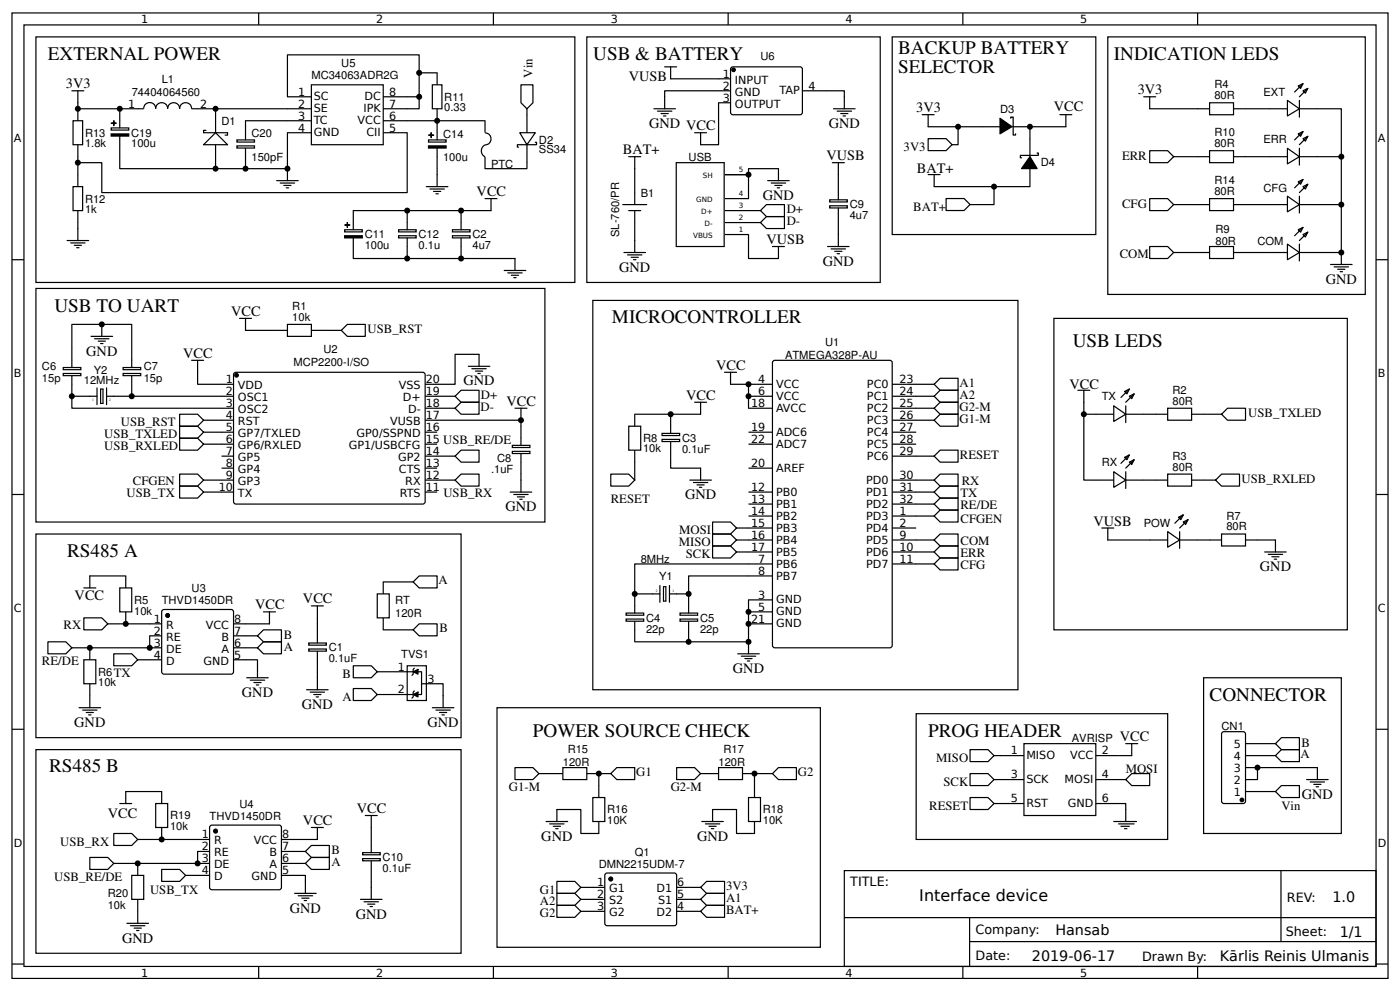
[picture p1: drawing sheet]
<svg xmlns="http://www.w3.org/2000/svg" width="309mm" height="219mm" viewBox="0 0 309 219" stroke-linecap="round" stroke-linejoin="round" font-family="sans-serif">
<g fill="none" stroke="#000" stroke-width=".26">
<path d="M2.6 2.9h304.1v213.2h-304.1zM5.3 5.5h298.7v208h-298.7zM7.9 8.1h119.1v54.3h-119.1zM57.1 2.9v2.6M68.8 18.7h15.9v13.3h-15.9zM92.6 16.1h4v2.6M95.5 18.7h2.1v5.3h-2.1zM109 2.9v2.6M115.1 18.7h2.6v4l-1.3 1.3-1.3-1.3zM129.6 8.1h64.9v54.3h-64.9zM146.8 14.8h2.7M148.2 14.8v2.6h13.2"/>
<path d="M160.9 2.9v2.6M161.7 14.8h15.3l.3 .5-.1 9.8-.5 .2h-15l-.3-.5v-9.5zM197.1 8.1h45v43.7h-45zM212.7 2.9v2.6M244.7 8.1h56.9v56.9h-56.9zM264.6 2.9v2.6M286.8 19l1.1-.5-.6 1zM287.9 18.5l-1.9 1.8M288.9 19.5l-1.8 1.9M15.9 20.1h2.6M16.1 26.7h2.2v5.3h-2.2zM17.2 20.1v3.9h14.5"/>
<path d="M17.2 24v2.7M17.2 32v9.2M24.6 28.3h3.8v.4h-3.8zM26.5 30.1v7.2h27.7M26.5 24v4.3M31.7 24a1.32 1.32 0 0 1 1.4-1.3 1.32 1.32 0 0 1 1.3 1.3 1.32 1.32 0 0 1 1.3-1.3 1.32 1.32 0 0 1 1.3 1.3 1.32 1.32 0 0 1 1.4-1.3 1.32 1.32 0 0 1 1.3 1.3 1.32 1.32 0 0 1 1.3-1.3 1.32 1.32 0 0 1 1.3 1.3h26.5M45 32l2.6-2.7 2.7 2.7zM45.5 28.8h-.5v.5h5.3v.5h-.6M47.6 24v5.3M47.6 32v5.3M52.3 32.2h3.9v.5h-3.9zM52.3 30.9h3.9v.5h-3.9z"/>
<path d="M54.2 32.8v4.5M54.2 37.3h9.3M61.1 39.9h4.8M68.8 21.4h-5.3v-9.3h29.1v9.3M68.8 29.3h-5.3v10.6M68.8 26.7h-14.6v4.2M84.7 21.4h7.9v2.6h-7.9M84.7 29.3h5.3v13.2h-67.5v-6.6h-5.3M84.7 26.7h22.5v2.6M94.7 30.9h3.9v.5h-3.9zM96.6 24v6.9M96.6 32.8v8.4"/>
<path d="M107.2 29.4a1.32 1.32 0 0 1 1.3 1.3 1.32 1.32 0 0 1-1.3 1.3 1.48 1.48 0 0 0-.9 1.3 1.48 1.48 0 0 0 .9 1.3v2.7h9.2v-5.3M114.8 29.3h3.5l-1.9 2.7zM116.4 32h-2.1v.5h.3M116.4 24v5.3M118.3 31.4h.2v.6h-2.1M138.9 34.6h2.7M140.2 34.6v10.6M144.5 24h4.7M145.3 24.6h3.1M146 25.1h1.6M146.6 25.6h.5M149.4 35.9h10.6v18.6h-10.6z"/>
<path d="M153.5 29.3h2.6M160.2 38.6h5.2M161.4 22.7h-2.7v9.3h-3.9v-2.7M161.4 20.1h-14.6v3.9M165.4 38.6v-1.3h6.6v2.6M165.4 38.6v5.3h-5.2M169.6 39.9h4.8M177.3 20.1h9.2v3.9M183.9 35.9h2.6M184.1 24h4.8M184.9 24.6h3.2M185.2 35.9v8.2"/>
<path d="M185.7 25.1h1.6M186.3 25.6h.5M203.7 25.3h2.7M205.1 30.6h3.9l1.3 1.3-1.3 1.4h-3.9zM205.1 38.6h2.6M205.1 25.3v2.7h15.8M206.4 38.6v2.6h13.2v4h-5.3M211.7 28v4h-1.4M223.3 26.1v-.2h.5v3.9h.6v-.2M223.6 28h3.9M227.5 37.3v3.9h-7.9M229.1 33.8h.3v.5h-4v.6h.3"/>
<path d="M234.2 25.3h2.6M235.5 25.3v2.7h-8v6.6M252.7 21.4h2.6M254 33.3h4l1.3 1.3-1.3 1.3h-4zM254 21.4v2.6h13.2M259.3 34.6h7.9M267.2 22.7h5.3v2.6h-5.3zM267.2 33.3h5.3v2.6h-5.3zM272.5 34.6h11.9M272.5 24h11.9M284.4 32.8l2.7 1.8-2.7 1.6zM284.4 22.2l2.7 1.8-2.7 1.6z"/>
<path d="M286.8 29.6l1.1-.5-.6 1zM287.1 34.6h9.2v10.6M287.1 24h9.2v10.6M287.1 22.2v3.7M287.1 32.8v3.7M287.9 30.6l1-.5-.5 1.1zM287.9 20.1l1-.6-.5 1.1zM287.9 29.1l-1.9 1.8M287.9 39.6l-1.9 1.9M288.9 30.1l-1.8 1.9M2.6 57.4h2.7M14.8 53.1h4.8"/>
<path d="M15.6 53.7h3.2M16.1 41.2h2.2v5.3h-2.2zM16.4 54.2h1.6M16.9 54.7h.6M17.2 46.5v6.6M61.9 40.4h3.2M62.7 41h1.6M63.2 41.5h.6M76.1 50.7h3.9v.5h-3.9zM78.1 52.6v4.5h35.7v2.6M88.1 52.1h3.8v.4h-3.8zM88.1 50.7h3.8v.5h-3.8z"/>
<path d="M90 46.5v4.2M90 52.6v4.5M94.2 41.2h4.8M95 41.8h3.2M95.8 42.3h1.6M96.3 42.8h.5M100 52.1h3.8v.4h-3.8zM100 50.7h3.8v.5h-3.8zM101.9 46.5v4.2M101.9 52.6v4.5M107.2 43.9h2.6M108.5 43.9v2.6h-30.4v4.2"/>
<path d="M111.4 59.7h4.8M137.6 45.2h5.3M137.8 55.8h4.8M138.6 56.3h3.2M138.9 46.5h2.7M139.4 56.8h1.6M140 57.4h.5M140.2 46.5v9.3M160.2 51.8h5.2v5.3h6.6v-2.6M160.2 46.5h7.8M160.2 49.2h7.8M168 46.5l1.3-1.3h4v2.6h-4z"/>
<path d="M169.3 47.8h4v2.7h-4l-1.3-1.3zM170.4 40.4h3.2M170.7 54.5h2.6M171.2 41h1.6M171.7 41.5h.5M182.8 54.5h4.8M183.3 45.5h3.9v.4h-3.9zM183.3 44.1h3.9v.5h-3.9zM183.6 55h3.2M184.4 55.5h1.6M184.9 56h.6M185.2 46v8.5"/>
<path d="M209 43.9h4l1.3 1.3-1.3 1.3h-4zM254 54.5h4l1.3 1.3-1.3 1.3h-4zM254 43.9h4l1.3 1.3-1.3 1.3h-4zM259.3 55.8h7.9M259.3 45.2h7.9M267.2 54.5h5.3v2.6h-5.3zM267.2 43.9h5.3v2.6h-5.3zM272.5 55.8h11.9M272.5 45.2h11.9M284.4 53.9l2.7 1.9-2.7 1.6zM284.4 43.3l2.7 1.9-2.7 1.6zM286.8 50.7l1.1-.5-.6 1.1z"/>
<path d="M286.8 40.2l1.1-.6-.6 1.1zM287.1 45.2h9.2v10.6h-9.2M287.1 43.3v3.7M287.1 53.9v3.7M287.9 51.8l1-.5-.5 1zM287.9 41.2l1-.5-.5 1.1zM287.9 50.2l-1.9 1.9M288.9 51.3l-1.8 1.8M288.9 40.7l-1.8 1.8M294 58.4h4.7M294.7 58.9h3.2M295.5 59.5h1.6"/>
<path d="M296.3 55.8v2.6M304 57.4h2.7M7.9 63.7h112.5v51.6h-112.5zM20.1 74.3h4.8M20.9 74.8h3.2M21.7 75.4h1.6M22.2 75.9h.6M22.5 71.6v2.7M42.3 79.6h2.7M43.7 79.6v5.3h7.9M52.9 70.3h2.7M54.2 70.3v2.7h9.3"/>
<path d="M63.5 71.6h5.3v2.7h-5.3zM68.8 73h6.6M75.4 73l1.3-1.4h4v2.7h-4zM112.2 60.3h3.2M113 60.8h1.6M113.5 61.3h.5M131 66.4h93.9v85.9h-93.9zM170.9 79.7l25.7-.1 .4 .2 .1 62.8-.2 .4-25.7 .1-.5-.3v-62.7zM232.8 70.3h64.9v68.8h-64.9zM296.1 60h.5M14 82.5h3.9v.5h-3.9zM14 81.2h3.9v.5h-3.9z"/>
<path d="M15.9 81.2v-9.6h13.2v9.6M15.9 83v4.5M21.4 87.5h-5.5v2.7h35.7M21.4 85.7v3.7M22.2 85.9h.6v3.2h-.6zM23.5 87.5h28.1M23.5 85.7v3.7M27.2 82.5h3.9v.5h-3.9zM27.2 81.2h3.9v.5h-3.9zM29.1 83v4.5M39.7 91.5h4l1.3 1.3-1.3 1.3h-4zM39.7 94.1h4l1.3 1.4-1.3 1.3h-4z"/>
<path d="M39.7 96.8h4l1.3 1.3-1.3 1.3h-4zM45 95.5h6.6M45 98.1h6.6M45 92.8h6.6M51.9 82.3h41.8l.2 .5v28.3l-.5 .2h-41.5l-.3-.5v-28zM93.9 92.8h21.2v5.6M93.9 87.5h6.6M93.9 90.2h6.6M93.9 95.5h2.7M93.9 98.1h2.7M100.5 87.5l1.4-1.3h3.9v2.6h-3.9zM100.5 90.2l1.4-1.4h3.9v2.7h-3.9z"/>
<path d="M103.5 80.9h4.7M104.2 81.4h3.2M105 82h1.6M105.6 82.5h.5M105.8 80.9v-2.6h-5.3v6.6h-6.6M113.2 99.7h3.9v.5h-3.9zM113.2 98.4h3.9v.4h-3.9zM113.8 90.2h2.6M115.1 90.2v2.6M138.9 94.1h2.7v5.3h-2.7zM140.2 99.4v6.6M146.3 97h3.9v.5h-3.9z"/>
<path d="M146.3 95.7h3.9v.5h-3.9zM148.2 97.6v5.8h6.6v2.6M148.2 91.5v4.2M153.5 88.8h2.6M154.8 88.8v2.7h-14.6v2.6M160.1 82.2h2.6M161.4 82.2v2.7h4v5.3h5.3M165.4 84.9h5.3M165.4 87.5h5.3M165.4 95.5h5.3M165.4 98.1h5.3M197.1 84.9h9.3"/>
<path d="M197.1 87.5h9.3M197.1 90.2h9.3M197.1 95.5h5.3M197.1 98.1h5.3M197.1 92.8h9.3M206.4 87.5l1.3-1.3h4v2.6h-4zM206.4 84.9l1.3-1.3h4v2.6h-4zM206.4 90.2l1.3-1.4h4v2.7h-4zM206.4 92.8l1.3-1.3h4v2.6h-4zM238.1 86.2h2.7M239.4 86.2v19.8h6.7M239.4 91.5h6.7"/>
<path d="M246.1 89.6l2.6 1.9-2.6 1.6zM248.4 86.5l1.1-.6-.5 1.1zM248.7 89.6v3.7M248.7 91.5h9.3M249.5 87.5l1.1-.5-.6 1.1zM249.5 85.9l-1.9 1.9M250.6 87l-1.9 1.8M258 90.2h5.3v2.6h-5.3zM263.3 91.5h6.6M269.9 91.5l1.3-1.3h4v2.6h-4zM2.6 109.2h2.7M7.9 118h94v44.9h-94z"/>
<path d="M39.7 107.4h4l1.3 1.3-1.3 1.3h-4zM39.7 104.7h4l1.3 1.3-1.3 1.4h-4zM45 108.7h6.6M45 106h6.6M48.9 103.4h2.7M48.9 100.8h2.7M93.9 103.4h2.7M93.9 108.7h2.7M93.9 100.8h6.6M93.9 106h6.6M100.5 106l1.4-1.3h3.9v2.7h-3.9zM100.5 100.8l1.4-1.4h3.9v2.7h-3.9z"/>
<path d="M112.7 108.7h4.8M113.5 109.2h3.2M114.3 109.7h1.6M114.8 110.3h.6M115.1 100.2v8.5M134.9 104.7h4l1.3 1.3-1.3 1.4h-4zM152.4 106h4.8M153.2 106.6h3.2M154 107.1h1.6M154.5 107.6h.5M157.4 118h4l1.3 1.3-1.3 1.3h-4zM157.4 115.3h4l1.3 1.3-1.3 1.4h-4z"/>
<path d="M162.7 116.6h8M162.7 119.3h8M165.4 103.4h5.3M165.4 108.7h5.3M165.4 111.3h5.3M165.4 114h5.3M197.1 108.7h9.3M197.1 111.3h9.3M197.1 114h9.3M197.1 116.6h5.3M197.1 119.3h9.3M197.1 100.8h9.3"/>
<path d="M197.1 106h9.3M206.4 106l1.3-1.3h4v2.7h-4zM206.4 108.7l1.3-1.3h4v2.6h-4zM206.4 111.3l1.3-1.3h4v2.7h-4zM206.4 100.8l1.3-1.4h4v2.7h-4zM206.4 119.3l1.3-1.3h4v2.6h-4zM206.4 114l1.3-1.3h4v2.6h-4zM243.4 116.6h2.7M244.7 116.6v2.7h13.3M246.1 104.2l2.6 1.8-2.6 1.6zM248.4 101l1.1-.5-.5 1zM248.7 106h9.3"/>
<path d="M248.7 104.2v3.7M249.5 102.1l1.1-.6-.6 1.1zM249.5 100.5l-1.9 1.8M250.6 101.5l-1.9 1.9M258 104.7h5.3v2.7h-5.3zM258 117.4l2.6 1.9-2.6 1.6zM260.3 114.2l1.1-.5-.5 1.1zM260.6 119.3h9.3M260.6 117.4v3.7M261.4 115.3l1.1-.5-.6 1zM261.4 113.7l-1.8 1.9M262.5 114.8l-1.9 1.8"/>
<path d="M263.3 106h5.3M268.6 106l1.3-1.3h3.9v2.7h-3.9zM269.9 118h5.3v2.6h-5.3zM275.2 119.3h6.6v2.6M304 109.2h2.7M18.5 136.5h4l1.3 1.3-1.3 1.3h-4zM18.5 129.9h2.7M19.8 129.9v-2.7h8v2.7M23.8 137.8h11.9M26.5 129.9h2.6v5.2h-2.6zM27.8 135.1v2.7M36 134.7h15.3l.3 .4-.1 13.5-.4 .3-15.1-.1-.3-.4v-13.3z"/>
<path d="M58.2 135.1h2.7M59.5 135.1v2.7h-7.9M68.8 133.8h2.6M70.1 133.8v8.2M83.3 131.2h2.7v5.3h-2.7zM84.7 136.5v2.6h6.6M91.3 139.1l1.3-1.3h4v2.6h-4zM91.3 128.5l1.3-1.3h4v2.7h-4zM91.3 128.5h-6.6v2.7M138.3 136.7h3.9v.5h-3.9zM138.3 135.4h3.9v.5h-3.9zM140.2 131.2v4.2"/>
<path d="M145.8 129.3v3.7M146.6 129.6h.5v3.2h-.5zM147.9 129.3v3.7M150.2 136.7h3.9v.5h-3.9zM150.2 135.4h3.9v.5h-3.9zM152.1 131.2v4.2M152.1 137.3v4.5M157.4 120.6h4l1.3 1.3-1.3 1.3h-4zM162.7 121.9h8M165.4 135.1h5.3M165.4 137.8h5.3M170.7 132.5h-5.3v9.3h-25.2v-4.5"/>
<path d="M170.7 127.2h-18.6v4h-4.2M170.7 124.6h-30.5v6.6h5.6M197.1 121.9h9.3M197.1 124.6h9.3M206.4 121.9l1.3-1.3h4v2.6h-4zM206.4 124.6l1.3-1.4h4v2.7h-4zM279.4 121.9h4.8M280.2 122.4h3.2M281 123h1.6M281.5 123.5h.5M10.6 141.8h4l1.3 1.3-1.3 1.3h-4zM17.5 156.3h4.7"/>
<path d="M18.3 156.8h3.1M18.5 145.7h2.7v5.3h-2.7zM19 157.4h1.6M19.6 157.9h.5M19.8 143.1v2.6M19.8 151v5.3M25.1 144.4h4l1.3 1.3-1.3 1.4h-4zM30.4 145.7h5.3M33.1 143.1h2.6M35.7 140.4h-2.6v2.7h-17.2M51.6 145.7h5.3v4M51.6 140.4h5.3"/>
<path d="M51.6 143.1h5.3M54.5 149.7h4.8M55.3 150.2h3.2M56.1 150.8h1.6M56.6 151.3h.5M56.9 140.4l1.3-1.3h4v2.7h-4zM56.9 143.1l1.3-1.3h4v2.6h-4zM67.7 152.3h4.8M68.2 143.4h3.9v.4h-3.9zM68.2 142h3.9v.5h-3.9zM68.5 152.9h3.2M69.3 153.4h1.6"/>
<path d="M69.8 153.9h.6M70.1 143.9v8.4M78.1 147.1h3.9l1.3 1.3-1.3 1.3h-3.9zM78.1 152.1h3.9l1.3 1.3-1.3 1.3h-3.9zM83.3 148.4h9.8v5h-9.8M90 147.1h4.2v7.6h-4.2zM91.5 147.6l-.2 .2v1.1l-.3 .3M91.5 152.6l-.2 .3v1l-.3 .3M93.1 151h4.8v5.3M95.5 156.3h4.8M96.3 156.8h3.2M97.1 157.4h1.6"/>
<path d="M97.6 157.9h.6M109.8 156.3h71.4v52.9h-71.4zM163 144.4h4.7M163.8 144.9h3.2M164.6 145.5h1.6M165.1 146h.5M165.4 141.8v2.6M202.4 157.6h55.6v27.8h-55.6zM265.9 149.7h30.4v34.4h-30.4zM2.6 161.1h2.7M7.9 165.6h94v45h-94zM26.5 177.5h2.6"/>
<path d="M27.8 177.5v-2.7h7.9v2.7M34.4 177.5h2.6v5.3h-2.6zM113.8 169.5h3.9l1.4 1.4-1.4 1.3h-3.9zM119.1 170.9h5.3M124.4 169.5h5.2v2.7h-5.2zM129.6 170.9h5.3M131 176.2h2.6v5.3h-2.6zM132.3 170.9v5.3M134.9 170.9l1.4-1.4h3.9v2.7h-3.9zM149.5 169.5h4l1.3 1.4-1.3 1.3h-4zM154.8 170.9h3.9M158.7 169.5h5.3v2.7h-5.3z"/>
<path d="M164 170.9h2.7M165.4 176.2h2.6v5.3h-2.6zM170.7 170.9l1.3-1.4h3.9v2.7h-3.9zM170.7 170.9h-4v5.3M214.3 165.6h4l1.3 1.3-1.3 1.3h-4zM214.3 170.9h4l1.3 1.3-1.3 1.3h-4zM214.3 176.2h4l1.3 1.3-1.3 1.3h-4zM219.6 166.9h6.6M219.6 172.2h6.6M219.6 177.5h6.6M226.2 164.3h15.9v15.8h-15.9zM242.1 177.5h6.6v4"/>
<path d="M242.1 172.2h6.6M248.7 172.2l1.3-1.3h4v2.6h-4zM248.7 164.3h2.7M250 164.3v2.6h-7.9M269.9 161.9l.5-.3h4.2l.5 .3 .1 15.1-.3 .4-4.5 .1-.5-.3zM275.2 172.2h2.6v-2.7h13.2v2.7M275.2 166.9h6.6M275.2 164.3h6.6M275.2 174.8h6.6M275.2 169.5h2.6M281.8 166.9l1.3-1.3h4v2.6h-4zM281.8 174.8l1.3-1.3h4v2.7h-4z"/>
<path d="M283.1 162.9h4v2.7h-4l-1.3-1.3zM288.7 172.2h4.7M289.5 172.7h3.1M290.2 173.2h1.6M290.8 173.8h.5M304 161.1h2.7M19.8 189.4h4l1.3 1.3-1.3 1.3h-4zM25.1 184.1h4l1.3 1.3-1.3 1.3h-4zM29.1 193.4h2.6v5.2h-2.6zM30.4 185.4h15.9M30.4 190.7v2.7M30.4 198.6v5.3"/>
<path d="M35.7 192h4l1.3 1.4-1.3 1.3h-4zM35.7 182.8v2.6M41 193.4h5.3M43.7 190.7h2.6M46.3 188.1h-2.6v2.6h-18.6M46.6 182.3h15.3l.3 .5-.1 13.5-.5 .2h-15l-.3-.5v-13.2zM62.2 193.4h5.3v3.9M62.2 188.1h5.3M62.2 190.7h5.3M65.1 197.3h4.7M65.9 197.9h3.2M66.7 198.4h1.6"/>
<path d="M67.2 198.9h.5M67.5 188.1l1.3-1.4h4v2.7h-4zM67.5 190.7l1.3-1.3h4v2.6h-4zM68.8 182.8h2.6M70.1 182.8v2.6h-7.9M79.6 198.6h4.8M80.1 189.7h3.9v.4h-3.9zM80.1 188.3h3.9v.5h-3.9zM80.4 199.2h3.2M80.7 180.1h2.6M81.2 199.7h1.6M82 180.1v8.2"/>
<path d="M82 190.2v8.4M120.6 181.5h4.8M121.4 182h3.2M122.2 182.5h1.6M122.8 183h.5M123 197.3h4l1.3 1.3-1.3 1.4h-4zM123 200h4l1.3 1.3-1.3 1.3h-4zM123 194.7h4l1.3 1.3-1.3 1.3h-4zM123 181.5v-2.7h5.3v5.3h4v-2.6M128.3 196h5.3M128.3 198.6h5.3M133.9 192.9h15.3l.3 .5-.1 10.8-.4 .3-15.1-.1-.3-.5v-10.5z"/>
<path d="M149.5 196h5.3M149.5 198.6h5.3M154.8 198.6l1.3-1.3h4v2.7h-4zM154.8 196l1.3-1.3h4v2.6h-4zM155 181.5h4.8M155.8 182h3.2M156.6 182.5h1.6M157.2 183h.5M157.4 181.5v-2.7h5.3v5.3h4v-2.6M186.5 192.3h117.5v21.2h-117.5zM246.1 181.5h5M247.1 182h3.5"/>
<path d="M247.6 182.5h1.9M248.4 183h.6M283 192.3v15.7M2.6 212.9h2.7M28 203.9h4.8M28.8 204.5h3.2M29.6 205h1.6M30.2 205.5h.5M57.1 213.5v2.6M81.8 200.2h.5M109 213.5v2.6M128.3 201.3h5.3"/>
<path d="M149.5 201.3h5.3M154.8 201.3l1.3-1.3h4v2.6h-4zM160.9 213.5v2.6M186.6 202.7h117.3M212.7 213.5v2.6M214.2 208h89.7M214.2 202.7v10.6M264.6 213.5v2.6M304 212.9h2.7"/>
</g>
<g fill="#000" stroke="#000" stroke-width=".26">
<path d="M24.6 29.6h3.8v.5h-3.8zM24.6 27.2h1.1zM25.1 26.7l.1 1zM94.7 32.2h3.9v.5h-3.9zM94.7 29.8l1.1 .1zM95.2 29.3l.1 1.1zM220.9 26.1l2.7 1.9-2.7 1.6zM227.5 34.6l1.6 2.6h-3.4zM76.1 52.1h3.9v.4h-3.9zM76.2 49.7h1.1zM76.7 49.2l.1 1zM91.3 148.4l1-.6v1.1z"/>
<path d="M91.3 153.4l1-.5v1z"/>
<circle cx="162.1" cy="15.4" r=".4"/>
<circle cx="52.3" cy="82.9" r=".4"/>
<circle cx="37" cy="135.9" r=".4"/>
<circle cx="274.4" cy="176.7" r=".4"/>
<circle cx="47.6" cy="183.6" r=".4"/>
<circle cx="134.9" cy="194.2" r=".4"/>
</g>
<g fill="#000">
<circle cx="92.6" cy="16.1" r=".66"/>
<circle cx="17.2" cy="24" r=".66"/>
<circle cx="17.2" cy="35.9" r=".66"/>
<circle cx="26.5" cy="24" r=".66"/>
<circle cx="47.6" cy="24" r=".66"/>
<circle cx="47.6" cy="37.3" r=".66"/>
<circle cx="54.2" cy="37.3" r=".66"/>
<circle cx="63.5" cy="37.3" r=".66"/>
<circle cx="92.6" cy="21.4" r=".66"/>
<circle cx="96.6" cy="26.7" r=".66"/>
<circle cx="165.4" cy="38.6" r=".66"/>
<circle cx="211.7" cy="28" r=".66"/>
<circle cx="227.5" cy="28" r=".66"/>
<circle cx="296.3" cy="34.6" r=".66"/>
<circle cx="90" cy="46.5" r=".66"/>
<circle cx="90" cy="57.1" r=".66"/>
<circle cx="101.9" cy="57.1" r=".66"/>
<circle cx="101.9" cy="46.5" r=".66"/>
<circle cx="219.6" cy="41.2" r=".66"/>
<circle cx="296.3" cy="45.2" r=".66"/>
<circle cx="296.3" cy="55.8" r=".66"/>
<circle cx="22.5" cy="71.6" r=".66"/>
<circle cx="15.9" cy="87.5" r=".66"/>
<circle cx="29.1" cy="87.5" r=".66"/>
<circle cx="115.1" cy="92.8" r=".66"/>
<circle cx="148.2" cy="91.5" r=".66"/>
<circle cx="165.4" cy="87.5" r=".66"/>
<circle cx="165.4" cy="84.9" r=".66"/>
<circle cx="239.4" cy="91.5" r=".66"/>
<circle cx="27.8" cy="137.8" r=".66"/>
<circle cx="140.2" cy="131.2" r=".66"/>
<circle cx="152.1" cy="131.2" r=".66"/>
<circle cx="165.4" cy="135.1" r=".66"/>
<circle cx="165.4" cy="137.8" r=".66"/>
<circle cx="19.8" cy="143.1" r=".66"/>
<circle cx="33.1" cy="143.1" r=".66"/>
<circle cx="152.1" cy="141.8" r=".66"/>
<circle cx="165.4" cy="141.8" r=".66"/>
<circle cx="132.3" cy="170.9" r=".66"/>
<circle cx="166.7" cy="170.9" r=".66"/>
<circle cx="277.8" cy="169.5" r=".66"/>
<circle cx="30.4" cy="190.7" r=".66"/>
<circle cx="35.7" cy="185.4" r=".66"/>
<circle cx="43.7" cy="190.7" r=".66"/>
</g>
<g font-size="4.2">
<text x="198.4" y="12">BACKUP BATTERY</text>
<text x="10.6" y="13.3">EXTERNAL POWER</text>
<text x="131.1" y="13.2">USB &amp; BATTERY</text>
<text x="198.4" y="16.2">SELECTOR</text>
<text x="246.1" y="13.2">INDICATION LEDS</text>
<text x="12" y="68.9">USB TO UART</text>
<text x="135.2" y="71.4">MICROCONTROLLER</text>
<text x="237" y="76.8">USB LEDS</text>
<text x="14.8" y="123">RS485 A</text>
<text x="267.2" y="154.9">CONNECTOR</text>
<text x="117.7" y="162.8">POWER SOURCE CHECK</text>
<text x="205.1" y="162.7">PROG HEADER</text>
<text x="10.8" y="170.6">RS485 B</text>
</g>
<text font-size="3.5" x="203.1" y="199.1">Interface device</text>
<g font-size="3.2">
<text x="138.9" y="17.9">VUSB</text>
<text x="14.6" y="19.5">3V3</text>
<text x="251.4" y="20.8">3V3</text>
<text x="143.4" y="28.3">GND VCC</text>
<text x="183.1" y="28.3">GND</text>
<text x="202.4" y="24.8">3V3</text>
<text x="232.8" y="24.5">VCC</text>
<text x="137.6" y="34.1">BAT+</text>
<text x="182.6" y="35.4">VUSB</text>
<text x="202.6" y="38.1">BAT+</text>
<text x="105.3" y="43.3">VCC</text>
<text x="168.5" y="44.1">GND</text>
<text x="169.3" y="53.9">VUSB</text>
<text x="181.8" y="58.7">GND</text>
<text x="136.8" y="60">GND</text>
<text x="292.9" y="62.7">GND</text>
<text x="51.1" y="69.8">VCC</text>
<text x="19.1" y="78.5">GND</text>
<text x="40.5" y="79.1">VCC</text>
<text x="158.2" y="81.7">VCC</text>
<text x="102.4" y="85.1">GND</text>
<text x="111.9" y="89.6">VCC</text>
<text x="151.6" y="88.3">VCC</text>
<text x="236.3" y="85.9">VCC</text>
<text x="111.7" y="112.9">GND</text>
<text x="151.3" y="110.3">GND</text>
<text x="241.6" y="116.1">VUSB</text>
<text x="278.3" y="126.2">GND</text>
<text x="16.5" y="132.5">VCC</text>
<text x="56.4" y="134.6">VCC</text>
<text x="66.9" y="133.3">VCC</text>
<text x="161.9" y="148.6">GND</text>
<text x="53.4" y="153.9">GND</text>
<text x="16.4" y="160.6">GND</text>
<text x="66.7" y="156.6">GND</text>
<text x="94.5" y="160.5">GND</text>
<text x="247.4" y="163.7">VCC</text>
<text x="78.8" y="179.6">VCC</text>
<text x="287.6" y="176.4">GND</text>
<text x="23.8" y="180.6">VCC</text>
<text x="66.9" y="182.2">VCC</text>
<text x="119.6" y="185.7">GND</text>
<text x="154" y="185.7">GND</text>
<text x="64" y="201.6">GND</text>
<text x="78.6" y="202.9">GND</text>
<text x="294.4" y="199.2">1.0</text>
<text x="27" y="208.2">GND</text>
<text x="233.2" y="206.4">Hansab</text>
<text x="296" y="207">1/1</text>
<text x="228" y="212.3">2019-06-17</text>
<text x="269.5" y="212.2">Kārlis Reinis Ulmanis</text>
</g>
<g font-size="2.8">
<text x="117.6" y="17.2" transform="rotate(-90 117.6 17.2)">Vin</text>
<text x="199.6" y="33.3">3V3</text>
<text x="247.9" y="35.3">ERR</text>
<text x="173.8" y="47.2">D+</text>
<text x="201.8" y="46.5">BAT+</text>
<text x="247.9" y="45.8">CFG</text>
<text x="173.8" y="49.8">D-</text>
<text x="247.4" y="57">COM</text>
<text x="81.2" y="73.6">USB_RST</text>
<text x="106.3" y="88.1">D+</text>
<text x="212" y="88.1">A2</text>
<text x="212" y="85.4">A1</text>
<text x="26.7" y="94">USB_RST</text>
<text x="106.2" y="90.8">D-</text>
<text x="212" y="90.7">G2-M</text>
<text x="212" y="93.3">G1-M</text>
<text x="275.8" y="92.2">USB_TXLED</text>
<text x="23" y="96.7">USB_TXLED</text>
<text x="23" y="99.3">USB_RXLED</text>
<text x="97.9" y="98">USB_RE/DE</text>
<text x="212.1" y="101.3">RESET</text>
<text x="29.4" y="107.2">CFGEN</text>
<text x="212.5" y="107.2">RX</text>
<text x="274.3" y="106.7">USB_RXLED</text>
<text x="28" y="109.8">USB_TX</text>
<text x="98" y="109.9">USB_RX</text>
<text x="134.9" y="111.2">RESET</text>
<text x="212.2" y="112.5">RE/DE</text>
<text x="212.2" y="109.9">TX</text>
<text x="150" y="118">MOSI</text>
<text x="212.2" y="115.4">CFGEN</text>
<text x="150" y="120.6">MISO</text>
<text x="151.5" y="123.4">SCK</text>
<text x="212.2" y="120.5">COM</text>
<text x="212.2" y="123.1">ERR</text>
<text x="212.2" y="125.8">CFG</text>
<text x="96.9" y="129.1">A</text>
<text x="14" y="139">RX</text>
<text x="62.7" y="141.1">B</text>
<text x="62.7" y="143.7">A</text>
<text x="97.1" y="139.7">B</text>
<text x="9.3" y="146.9">RE/DE</text>
<text x="25.1" y="149.6">TX</text>
<text x="75.7" y="149.7">B</text>
<text x="75.7" y="154.7">A</text>
<text x="287.3" y="167.5">A</text>
<text x="287.6" y="164.9">B</text>
<text x="140.6" y="171.4">G1</text>
<text x="176.3" y="171.4">G2</text>
<text x="206.9" y="168.2">MISO</text>
<text x="208.4" y="173.5">SCK</text>
<text x="248.7" y="170.7">MOSI</text>
<text x="112.5" y="174.7">G1-M</text>
<text x="148.2" y="174.7">G2-M</text>
<text x="205.3" y="178.8">RESET</text>
<text x="283.1" y="178.9">Vin</text>
<text x="13.3" y="186.9">USB_RX</text>
<text x="73.3" y="188.7">B</text>
<text x="73.3" y="191.4">A</text>
<text x="12" y="194.5">USB_RE/DE</text>
<text x="33.1" y="197.5">USB_TX</text>
<text x="119.3" y="197.4">G1</text>
<text x="160.4" y="196.5">3V3</text>
<text x="187.9" y="195.7">TITLE:</text>
<text x="119.3" y="200">A2</text>
<text x="119.3" y="202.6">G2</text>
<text x="160.4" y="199.2">A1</text>
<text x="160.4" y="201.8">BAT+</text>
<text x="284.3" y="199.2">REV:</text>
<text x="215.5" y="206.4">Company:</text>
<text x="284.1" y="206.9">Sheet:</text>
<text x="215.5" y="212.1">Date:</text>
<text x="252.3" y="212.2">Drawn By:</text>
</g>
<g font-size="2.5">
<text x="31.2" y="5.1">1</text>
<text x="83.1" y="5.1">2</text>
<text x="134.9" y="5.1">3</text>
<text x="186.8" y="5.1">4</text>
<text x="238.7" y="5.1">5</text>
<text x="68.8" y="17.4">MC34063ADR2G</text>
<text x="75.4" y="14.8">U5</text>
<text x="159.7" y="17.1">1</text>
<text x="168" y="13.3">U6</text>
<text x="28.3" y="23.8">1</text>
<text x="29.1" y="21.2">74404064560</text>
<text x="35.7" y="18.3">L1</text>
<text x="44.2" y="23.8">2</text>
<text x="65.9" y="21.1">1</text>
<text x="65.9" y="23.8">2</text>
<text x="69.3" y="22.2">SC</text>
<text x="80.5" y="22.2">DC</text>
<text x="86" y="23.8">7</text>
<text x="86" y="21.1">8</text>
<text x="98.2" y="22.2">R11</text>
<text x="159.7" y="19.8">2</text>
<text x="159.7" y="22.4">3</text>
<text x="162.4" y="18.5">INPUT</text>
<text x="162.4" y="21.1">GND</text>
<text x="162.4" y="23.8">OUTPUT</text>
<text x="172.2" y="20.8">TAP</text>
<text x="178.6" y="19.8">4</text>
<text x="268.3" y="21.9">80R</text>
<text x="268.3" y="19.5">R4</text>
<text x="279.1" y="21.2">EXT</text>
<text x="48.9" y="27.6">D1</text>
<text x="65.9" y="26.4">3</text>
<text x="65.9" y="29.1">4</text>
<text x="69.3" y="24.8">SE</text>
<text x="69.3" y="27.5">TC</text>
<text x="79" y="27.5">VCC</text>
<text x="80.3" y="24.8">IPK</text>
<text x="86" y="29.1">5</text>
<text x="86" y="26.4">6</text>
<text x="98.2" y="24.6">0.33</text>
<text x="220.9" y="24.9">D3</text>
<text x="3" y="31.4">A</text>
<text x="18.8" y="32.5">1.8k</text>
<text x="18.8" y="30.2">R13</text>
<text x="29" y="32.6">100u</text>
<text x="29" y="30.2">C19</text>
<text x="55.6" y="35.5">150pF</text>
<text x="55.6" y="30.2">C20</text>
<text x="69.3" y="30.1">GND</text>
<text x="81" y="30.1">CII</text>
<text x="97.9" y="35.5">100u</text>
<text x="97.9" y="30.5">C14</text>
<text x="119.1" y="33.9">SS34</text>
<text x="119.1" y="31.7">D2</text>
<text x="152.1" y="35.5">USB</text>
<text x="268.3" y="32.5">80R</text>
<text x="268.3" y="30.1">R10</text>
<text x="279.1" y="31.6">ERR</text>
<text x="304.4" y="31.4">A</text>
<text x="108.5" y="37.1">PTC</text>
<text x="229.9" y="36.8">D4</text>
<text x="268.3" y="40.7">R14</text>
<text x="18.8" y="47.1">1k</text>
<text x="18.8" y="44.8">R12</text>
<text x="141.6" y="43.5">B1</text>
<text x="187.7" y="46.1">C9</text>
<text x="268.3" y="43.1">80R</text>
<text x="279.1" y="42.4">CFG</text>
<text x="80.6" y="52.6">C11</text>
<text x="92.5" y="52.6">C12</text>
<text x="104.4" y="52.7">C2</text>
<text x="136.8" y="52.4" transform="rotate(-90 136.8 52.4)">SL-760/PR</text>
<text x="187.7" y="48.4">4u7</text>
<text x="268.6" y="51.4">R9</text>
<text x="80.6" y="55">100u</text>
<text x="92.5" y="55">0.1u</text>
<text x="104.4" y="55.1">4u7</text>
<text x="268.6" y="54">80R</text>
<text x="277.8" y="54.1">COM</text>
<text x="64.6" y="70.9">10k</text>
<text x="64.6" y="68.5">R1</text>
<text x="71.4" y="77.9">U2</text>
<text x="182.3" y="76.4">U1</text>
<text x="3" y="83.3">B</text>
<text x="9.3" y="81.8">C6</text>
<text x="20.7" y="82.6">Y2</text>
<text x="31.8" y="81.8">C7</text>
<text x="64.8" y="80.8">MCP2200-I/SO</text>
<text x="173.4" y="79.2">ATMEGA328P-AU</text>
<text x="304.4" y="83.3">B</text>
<text x="9.3" y="84.5">15p</text>
<text x="18.5" y="84.7">12MHz</text>
<text x="31.7" y="84.5">15p</text>
<text x="49.9" y="84.6">1</text>
<text x="49.9" y="87.3">2</text>
<text x="49.9" y="89.9">3</text>
<text x="52.6" y="85.9">VDD</text>
<text x="52.6" y="88.6">OSC1</text>
<text x="88.1" y="85.9">VSS</text>
<text x="89" y="88.6">D+</text>
<text x="94.1" y="89.9">18</text>
<text x="94.1" y="87.3">19</text>
<text x="94.1" y="84.6">20</text>
<text x="165.9" y="89.9">18</text>
<text x="167.5" y="84.6">4</text>
<text x="167.5" y="87.3">6</text>
<text x="171.4" y="85.7">VCC</text>
<text x="171.4" y="88.3">VCC</text>
<text x="191.5" y="85.7">PC0</text>
<text x="191.5" y="88.3">PC1</text>
<text x="198.7" y="84.6">23</text>
<text x="198.7" y="87.3">24</text>
<text x="198.7" y="89.9">25</text>
<text x="243.4" y="88.5">TX</text>
<text x="259" y="89.4">80R</text>
<text x="259" y="87">R2</text>
<text x="49.9" y="92.6">4</text>
<text x="49.9" y="95.2">5</text>
<text x="52.6" y="91.2">OSC2</text>
<text x="52.6" y="93.9">RST</text>
<text x="86.2" y="93.9">VUSB</text>
<text x="90.2" y="91.2">D-</text>
<text x="94.1" y="95.2">16</text>
<text x="94.1" y="92.6">17</text>
<text x="165.9" y="95.2">19</text>
<text x="171.4" y="91">AVCC</text>
<text x="191.5" y="91">PC2</text>
<text x="191.5" y="93.6">PC3</text>
<text x="198.7" y="92.6">26</text>
<text x="198.7" y="95.2">27</text>
<text x="49.9" y="97.8">6</text>
<text x="49.9" y="100.5">7</text>
<text x="52.6" y="96.5">GP7/TXLED</text>
<text x="52.6" y="99.2">GP6/RXLED</text>
<text x="52.6" y="101.8">GP5</text>
<text x="77" y="99.2">GP1/USBCFG</text>
<text x="78.8" y="96.5">GP0/SSPND</text>
<text x="88" y="101.8">GP2</text>
<text x="94.1" y="100.5">14</text>
<text x="94.1" y="97.8">15</text>
<text x="109.8" y="102">C8</text>
<text x="142.1" y="99.9">10k</text>
<text x="142.1" y="97.7">R8</text>
<text x="150.7" y="100">0.1uF</text>
<text x="150.7" y="97.6">C3</text>
<text x="165.9" y="97.8">22</text>
<text x="171.4" y="96.3">ADC6</text>
<text x="171.4" y="98.9">ADC7</text>
<text x="191.5" y="96.3">PC4</text>
<text x="191.5" y="98.9">PC5</text>
<text x="191.5" y="101.5">PC6</text>
<text x="198.7" y="97.8">28</text>
<text x="198.7" y="100.5">29</text>
<text x="259" y="101.5">R3</text>
<text x="49.9" y="103.1">8</text>
<text x="49.9" y="105.8">9</text>
<text x="52.6" y="104.5">GP4</text>
<text x="52.6" y="107.1">GP3</text>
<text x="88.1" y="104.5">CTS</text>
<text x="89.5" y="107.1">RX</text>
<text x="94.1" y="105.8">12</text>
<text x="94.1" y="103.1">13</text>
<text x="108.5" y="104.6">.1uF</text>
<text x="165.9" y="103.1">20</text>
<text x="171.4" y="104.2">AREF</text>
<text x="191.4" y="106.8">PD0</text>
<text x="198.7" y="105.8">30</text>
<text x="243.4" y="103">RX</text>
<text x="259" y="103.9">80R</text>
<text x="48.3" y="108.4">10</text>
<text x="52.6" y="109.7">TX</text>
<text x="88.3" y="109.7">RTS</text>
<text x="94.1" y="108.4">11</text>
<text x="165.9" y="108.4">12</text>
<text x="165.9" y="111.1">13</text>
<text x="165.9" y="113.7">14</text>
<text x="171.4" y="109.5">PB0</text>
<text x="171.4" y="112.1">PB1</text>
<text x="191.4" y="109.5">PD1</text>
<text x="191.4" y="112.1">PD2</text>
<text x="198.7" y="108.4">31</text>
<text x="198.7" y="111.1">32</text>
<text x="198.7" y="113.7">1</text>
<text x="165.9" y="116.4">15</text>
<text x="165.9" y="119">16</text>
<text x="171.4" y="114.8">PB2</text>
<text x="171.4" y="117.4">PB3</text>
<text x="191.4" y="114.8">PD3</text>
<text x="191.4" y="117.4">PD4</text>
<text x="198.7" y="116.4">2</text>
<text x="198.7" y="119">9</text>
<text x="252.7" y="116.5">POW</text>
<text x="270.9" y="117.2">80R</text>
<text x="270.9" y="114.8">R7</text>
<text x="141.6" y="124.4">8MHz</text>
<text x="165.9" y="121.7">17</text>
<text x="167.5" y="124.3">7</text>
<text x="171.4" y="120.1">PB4</text>
<text x="171.4" y="122.7">PB5</text>
<text x="171.4" y="125.4">PB6</text>
<text x="191.4" y="120.1">PD5</text>
<text x="191.4" y="122.7">PD6</text>
<text x="191.4" y="125.4">PD7</text>
<text x="198.7" y="121.7">10</text>
<text x="198.7" y="124.3">11</text>
<text x="42.3" y="130.8">U3</text>
<text x="145.6" y="128.1">Y1</text>
<text x="167.5" y="126.9">8</text>
<text x="171.4" y="128">PB7</text>
<text x="3" y="135.1">C</text>
<text x="29.6" y="135.7">10k</text>
<text x="29.6" y="133.3">R5</text>
<text x="34" y="137.5">1</text>
<text x="35.7" y="133.4">THVD1450DR</text>
<text x="51.7" y="137.5">8</text>
<text x="87.3" y="136.3">120R</text>
<text x="87.3" y="133.4">RT</text>
<text x="142.7" y="137.3">C4</text>
<text x="154.6" y="137.3">C5</text>
<text x="165.9" y="137.5">21</text>
<text x="167.5" y="132.2">3</text>
<text x="167.5" y="134.9">5</text>
<text x="171.4" y="133.3">GND</text>
<text x="171.4" y="135.9">GND</text>
<text x="304.4" y="135.1">C</text>
<text x="34" y="140.2">2</text>
<text x="34" y="142.8">3</text>
<text x="36.7" y="138.9">R</text>
<text x="36.7" y="141.5">RE</text>
<text x="45.5" y="138.9">VCC</text>
<text x="48.9" y="141.5">B</text>
<text x="51.7" y="142.8">6</text>
<text x="51.7" y="140.2">7</text>
<text x="72.6" y="143.9">C1</text>
<text x="142.7" y="139.7">22p</text>
<text x="154.6" y="139.7">22p</text>
<text x="171.4" y="138.6">GND</text>
<text x="21.7" y="149.2">R6</text>
<text x="34" y="145.5">4</text>
<text x="36.7" y="144.1">DE</text>
<text x="36.7" y="146.8">D</text>
<text x="45" y="146.8">GND</text>
<text x="48.9" y="144.1">A</text>
<text x="51.7" y="145.5">5</text>
<text x="72.6" y="146.3">0.1uF</text>
<text x="87.9" y="148.1">1</text>
<text x="88.6" y="145.3">TVS1</text>
<text x="21.7" y="151.6">10k</text>
<text x="87.9" y="153.1">2</text>
<text x="94.5" y="150.8">3</text>
<text x="269.9" y="161.2">CN1</text>
<text x="125.4" y="166.4">R15</text>
<text x="159.8" y="166.4">R17</text>
<text x="223.3" y="166.6">1</text>
<text x="226.7" y="167.7">MISO</text>
<text x="236.4" y="167.7">VCC</text>
<text x="236.8" y="163.9">AVRISP</text>
<text x="243.4" y="166.6">2</text>
<text x="272.6" y="168">4</text>
<text x="272.6" y="165.3">5</text>
<text x="124.4" y="169.1">120R</text>
<text x="158.7" y="169.1">120R</text>
<text x="223.3" y="171.9">3</text>
<text x="226.7" y="173">SCK</text>
<text x="235.2" y="173">MOSI</text>
<text x="243.4" y="171.9">4</text>
<text x="272.6" y="173.2">2</text>
<text x="272.6" y="170.6">3</text>
<text x="52.9" y="178.4">U4</text>
<text x="134.1" y="179.6">R16</text>
<text x="168.5" y="179.7">R18</text>
<text x="223.3" y="177.2">5</text>
<text x="226.7" y="178.3">RST</text>
<text x="235.9" y="178.3">GND</text>
<text x="243.4" y="177.2">6</text>
<text x="272.6" y="175.9">1</text>
<text x="37.6" y="183.4">10k</text>
<text x="37.6" y="181">R19</text>
<text x="44.6" y="185.2">1</text>
<text x="46.3" y="181.1">THVD1450DR</text>
<text x="62.3" y="185.2">8</text>
<text x="134.1" y="182.1">10K</text>
<text x="168.5" y="182">10K</text>
<text x="3" y="187">D</text>
<text x="44.6" y="187.8">2</text>
<text x="44.6" y="190.4">3</text>
<text x="47.3" y="186.5">R</text>
<text x="47.3" y="189.1">RE</text>
<text x="47.3" y="191.8">DE</text>
<text x="56.1" y="186.5">VCC</text>
<text x="59.5" y="189.1">B</text>
<text x="59.5" y="191.8">A</text>
<text x="62.3" y="190.4">6</text>
<text x="62.3" y="187.8">7</text>
<text x="84.5" y="190.2">C10</text>
<text x="132.3" y="191.7">DMN2215UDM-7</text>
<text x="140.2" y="189">Q1</text>
<text x="304.4" y="187">D</text>
<text x="44.6" y="193.1">4</text>
<text x="47.3" y="194.4">D</text>
<text x="55.5" y="194.4">GND</text>
<text x="62.3" y="193.1">5</text>
<text x="84.5" y="192.6">0.1uF</text>
<text x="131.9" y="195.7">1</text>
<text x="134.6" y="197.1">G1</text>
<text x="145" y="197.1">D1</text>
<text x="149.6" y="195.7">6</text>
<text x="23.8" y="200.9">10k</text>
<text x="23.8" y="198.2">R20</text>
<text x="131.9" y="198.4">2</text>
<text x="131.9" y="201">3</text>
<text x="134.6" y="199.7">S2</text>
<text x="134.6" y="202.4">G2</text>
<text x="145" y="202.4">D2</text>
<text x="145.4" y="199.7">S1</text>
<text x="149.6" y="201">4</text>
<text x="149.6" y="198.4">5</text>
<text x="31.2" y="215.7">1</text>
<text x="83.1" y="215.7">2</text>
<text x="134.9" y="215.7">3</text>
<text x="186.8" y="215.7">4</text>
<text x="238.7" y="215.7">5</text>
</g>
<g font-size="1.6">
<text x="155.3" y="39.4">SH</text>
<text x="163.2" y="38.1">5</text>
<text x="153.8" y="44.6">GND</text>
<text x="154.9" y="47.3">D+</text>
<text x="163.2" y="46">3</text>
<text x="163.2" y="43.3">4</text>
<text x="153.1" y="52.6">VBUS</text>
<text x="155.7" y="49.9">D-</text>
<text x="163.2" y="51.3">1</text>
<text x="163.2" y="48.6">2</text>
</g>
<g font-size=".8">
<text x="20.4" y="88.6">1</text>
<text x="24.1" y="88.6">2</text>
<text x="144.9" y="130.7">2</text>
<text x="148.6" y="130.7">1</text>
</g>
</svg>
